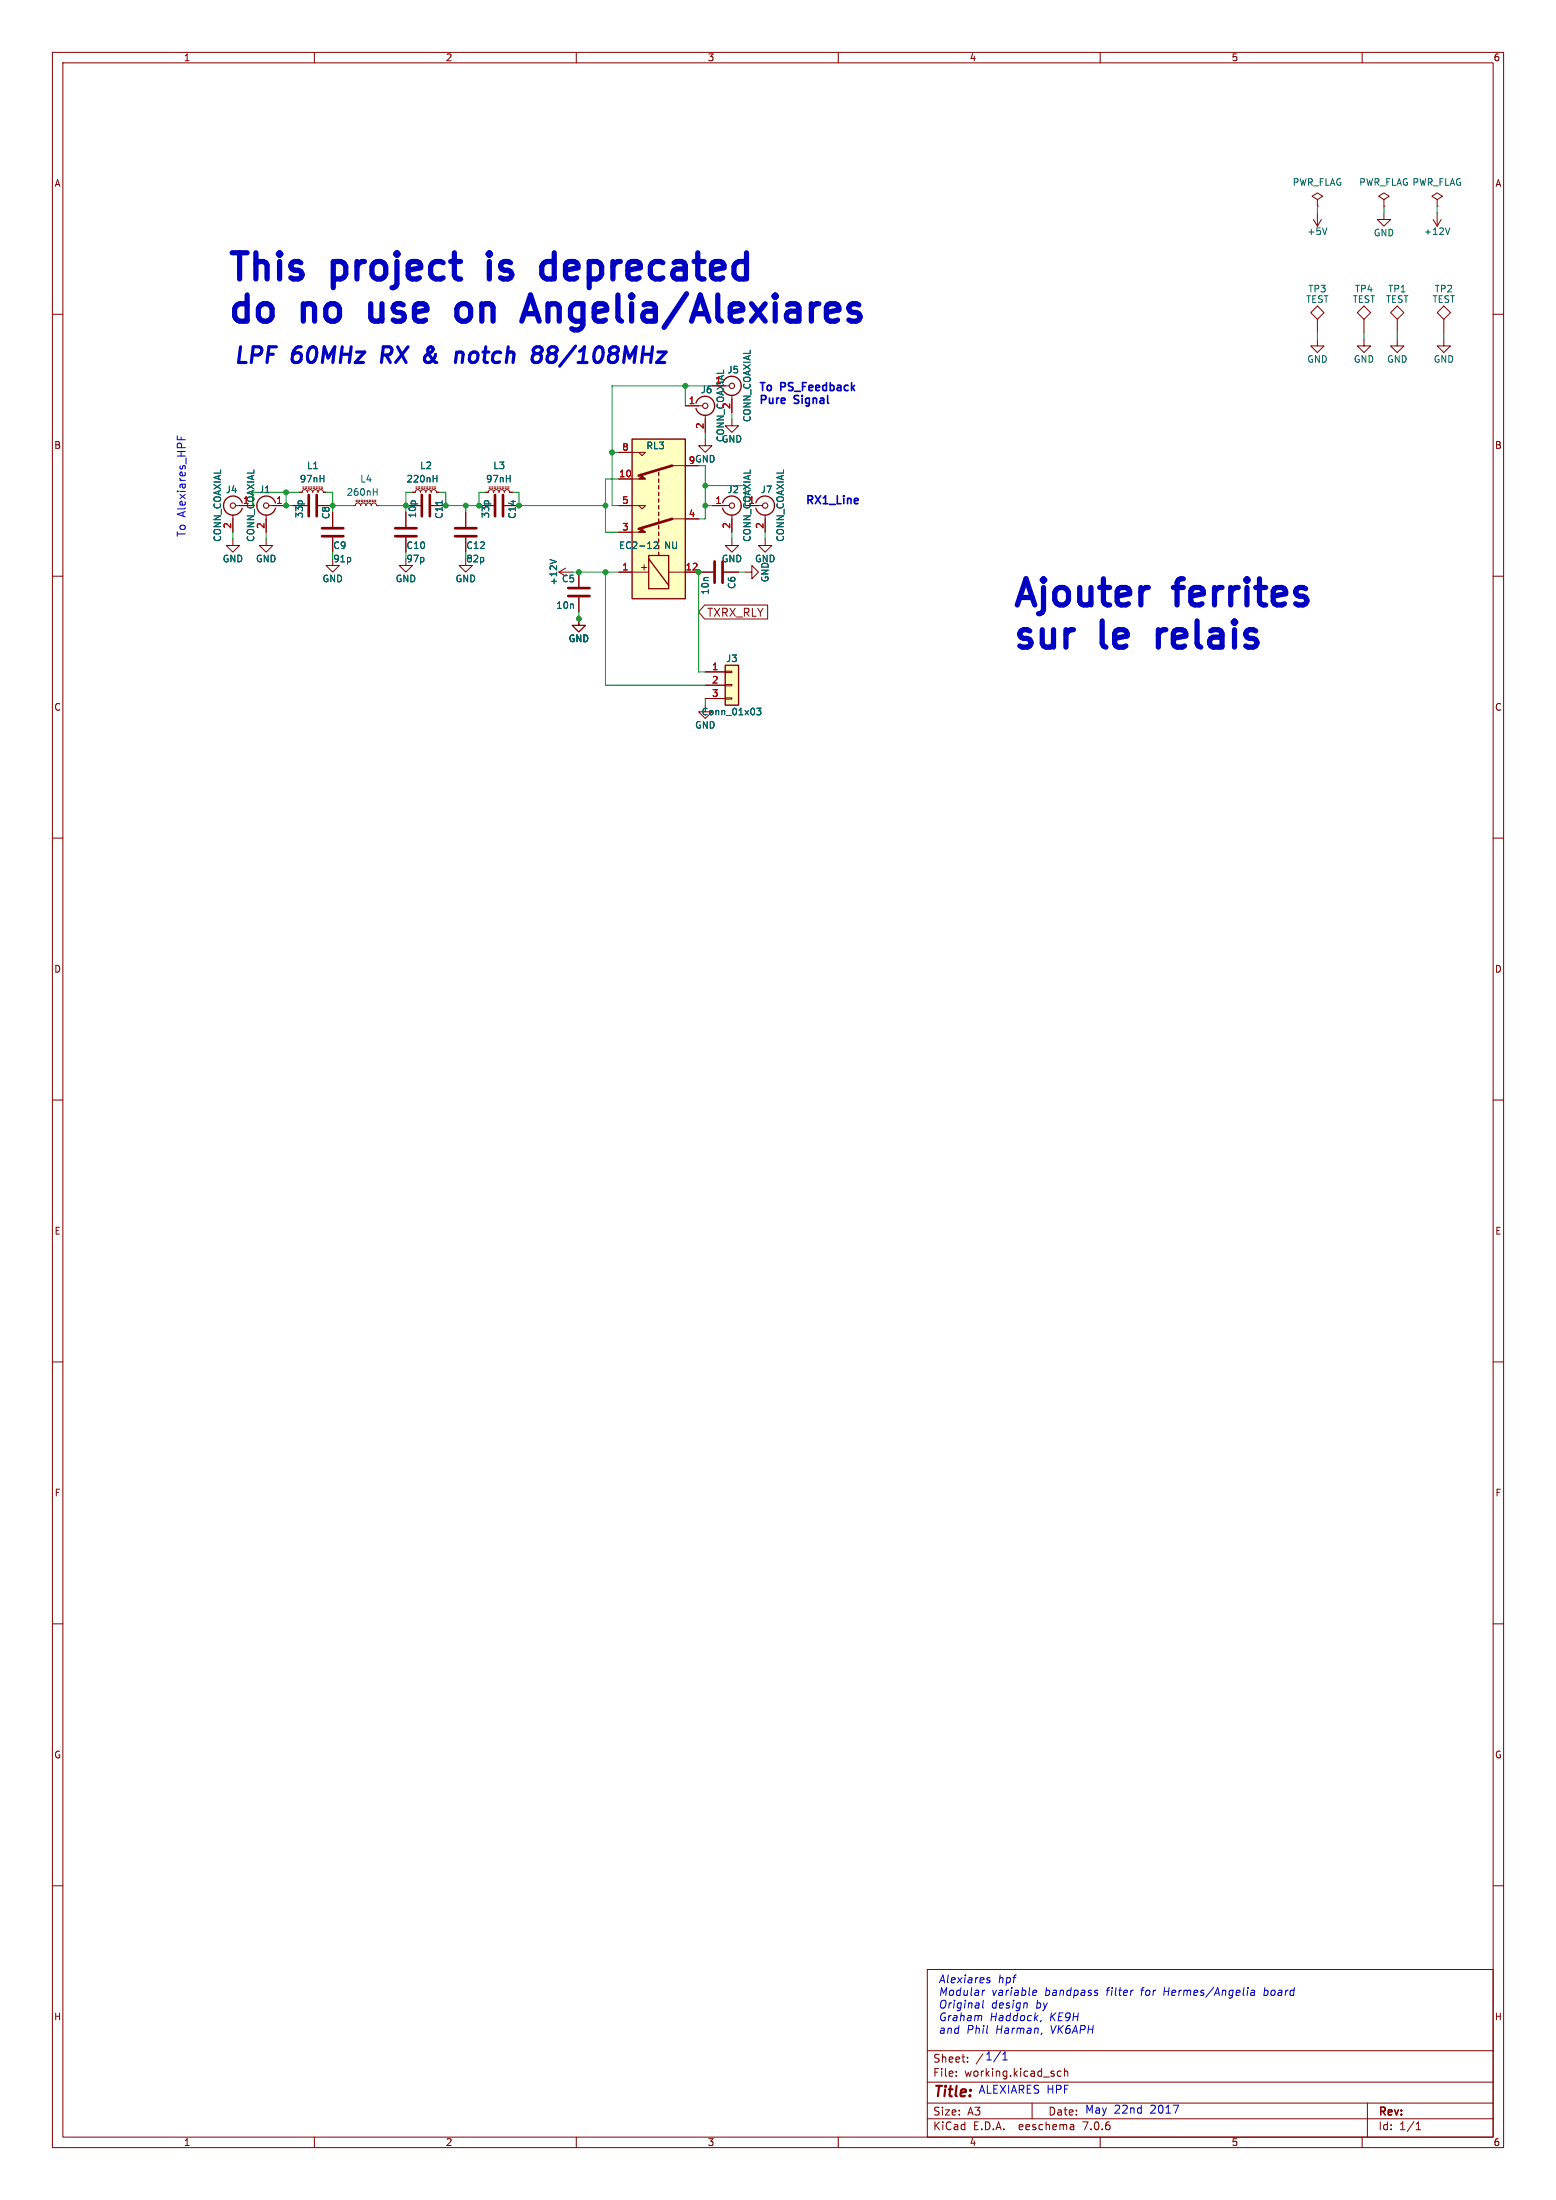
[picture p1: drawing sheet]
<svg xmlns="http://www.w3.org/2000/svg" width="297mm" height="420mm" viewBox="0 0 297 420" stroke-linecap="round" stroke-linejoin="round" font-family="sans-serif">
<g fill="none" stroke="#840000" stroke-width=".19">
<path d="M10 10h277v400h-277zM12 12h273v396h-273zM60 10v2M110 10v2M160 10v2M210 10v2M260 10v2M251.5 38.1l1-.6-1-.7-1.1 .7 1.1 .6v1.3M251.5 39.4h.1M264.2 38.1l1-.6-1-.7-1.1 .7 1.1 .6v1.3M264.2 39.4h.1M274.3 38.1l1-.6-1-.7-1 .7 1 .6v1.3"/>
<path d="M274.3 39.4h.1M10 60h2M250.2 59.7l1.3-1.3 1.2 1.3-1.2 1.3zM250.7 41.9l.8 1.3M251.5 40.6v2.6M252.2 41.9l-.7 1.3M259.1 59.7l1.2-1.3 1.3 1.3-1.3 1.3zM264.2 40.6v1.3h1.2l-1.2 1.3-1.3-1.3h1.3M265.4 59.7l1.3-1.3 1.3 1.3-1.3 1.3zM273.6 41.9l.7 1.3M274.3 59.7l1.3-1.3 1.3 1.3-1.3 1.3zM274.3 40.6v2.6"/>
<path d="M275.1 41.9l-.8 1.3M285 60h2M130.8 77.5h3.3M134.6 79.2v3.4M135.9 73.7h2.5M139.7 75.4v3.3M251.5 64.8v1.2h1.2l-1.2 1.3-1.3-1.3h1.3M251.5 61v2.5M260.3 64.8v1.2h1.3l-1.3 1.3-1.2-1.3h1.2M260.3 61v2.5M266.7 64.8v1.2h1.3l-1.3 1.3-1.3-1.3h1.3M266.7 61v2.5"/>
<path d="M275.6 64.8v1.2h1.3l-1.3 1.3-1.3-1.3h1.3M275.6 61v2.5M44.4 98.3v3.3M45 96.5h3.3M50.8 98.3v3.3M51.3 96.5h3.3M55.9 96.5h2.8M57.1 94h.6l.1-.4 .3-.1 .4 .1 .2 .4 .1-.4 .4-.1 .3 .1 .2 .4 .1-.4 .4-.1 .3 .1 .2 .4 .2-.4 .3-.1 .4 .1 .1 .4h.5M57.8 93.2h.2M57.8 93h.2M58.3 93.2h.2M58.3 93h.2"/>
<path d="M58.8 93.2h.3M58.8 93h.3M59.3 93.2h.3M59.3 93h.3M59.8 93.2h.3M59.8 93h.3M60.3 93.2h.3M60.3 93h.3M60.7 96.5h2.8M60.8 93.2h.3M60.8 93h.3M61.3 93.2h.3"/>
<path d="M61.3 93h.3M63.5 97.8v2.8M67.3 96.5h.5l.2-.3 .3-.2 .4 .1 .1 .4 .2-.3 .3-.2 .4 .1 .1 .4 .2-.3 .3-.2 .4 .1 .2 .4 .1-.3 .3-.2 .4 .1 .2 .4h.5M67.9 95.8h.3M67.9 95.5h.3M68.5 95.8h.2M68.5 95.5h.2M69 95.8h.2M69 95.5h.2M69.5 95.8h.2M69.5 95.5h.2M70 95.8h.2"/>
<path d="M70 95.5h.2M70.5 95.8h.2M70.5 95.5h.2M71 95.8h.2M71 95.5h.2M71.5 95.8h.3M71.5 95.5h.3M77.5 96.5h2.8M77.5 97.8v2.8M78.7 94h.5l.2-.4 .3-.1 .4 .1 .2 .4 .1-.4 .3-.1 .4 .1 .2 .4 .1-.4 .4-.1 .3 .1 .2 .4 .2-.4 .3-.1 .3 .1 .2 .4h.5M79.4 93.2h.2M79.4 93h.2"/>
<path d="M79.9 93.2h.2M79.9 93h.2M80.4 93.2h.2M80.4 93h.2M80.9 93.2h.3M80.9 93h.3M81.4 93.2h.3M81.4 93h.3M81.9 93.2h.3M81.9 93h.3M82.3 96.5h2.8M82.4 93.2h.3"/>
<path d="M82.4 93h.3M82.9 93.2h.3M82.9 93h.3M88.9 97.8v2.8M91.4 96.5h2.8M92.7 94h.5l.2-.4 .3-.1 .4 .1 .1 .4 .2-.4 .3-.1 .4 .1 .1 .4 .2-.4 .3-.1 .4 .1 .2 .4 .1-.4 .3-.1 .4 .1 .2 .4h.5M93.3 93.2h.3M93.3 93h.3M93.9 93.2h.2M93.9 93h.2M94.4 93.2h.2M94.4 93h.2"/>
<path d="M94.9 93.2h.2M94.9 93h.2M95.4 93.2h.2M95.4 93h.2M95.9 93.2h.2M95.9 93h.2M96.3 96.5h2.8M96.4 93.2h.2M96.4 93h.2M96.9 93.2h.3M96.9 93h.3M118.1 96.5h5.1l-.6 .7-.7-.7"/>
<path d="M118.1 86.4h5.1l-.6 .6-.7-.6M118.1 91.4h5.1M128.3 99.1h5M128.3 88.9h5M134.6 83.8v1.3h-1.3l1.3 1.3 1.3-1.3h-1.3M135.9 96.5h3.3M139.7 80v1.3h-1.3l1.3 1.3 1.3-1.3h-1.3M139.7 98.3v3.3M142.2 96.5h3.3M146 98.3v3.3M10 110h2M44.4 102.9v1.2h1.3l-1.3 1.3-1.2-1.3h1.2"/>
<path d="M50.8 102.9v1.2h1.3l-1.3 1.3-1.3-1.3h1.3M63.5 106.7v1.3h1.3l-1.3 1.2-1.3-1.2h1.3M63.5 102.6v2.8M77.5 106.7v1.3h1.2l-1.2 1.2-1.3-1.2h1.3M77.5 102.6v2.8M88.9 106.7v1.3h1.3l-1.3 1.2-1.3-1.2h1.3M88.9 102.6v2.8M106.7 109.2l1.2 .8M106.7 109.2h2.5M107.9 108.5l-1.2 .7M110.5 118.1v1.3h-1.3l1.3 1.3 1.3-1.3h-1.3M110.5 109.2v2.8"/>
<path d="M110.5 114v2.8M118.1 109.2h5.7M118.1 101.6h5.1M122.4 108.3h1M122.9 107.8v1M127.6 109.2h8.5M134.5 115.5h12v2.7h-12l-1.2-1.4zM138.2 109.2h2.8M139.7 102.9v1.2h-1.3l1.3 1.3 1.3-1.3h-1.3M142.2 109.2h1.3v-1.2l1.3 1.2-1.3 1.3v-1.3M146 102.9v1.2h-1.2l1.2 1.3 1.3-1.3h-1.3M285 110h2"/>
<path d="M134.6 134.6v1.3h1.3l-1.3 1.3-1.3-1.3h1.3M134.6 128.3h3.8M134.6 130.8h3.8M134.6 133.4h3.8M138.4 133.2h1.3v.3h-1.3zM138.4 130.7h1.3v.2h-1.3zM138.4 128.1h1.3v.3h-1.3zM10 160h2M285 160h2M10 210h2M285 210h2M10 260h2"/>
<path d="M285 260h2M10 310h2M285 310h2M10 360h2M177 376h108v32h-108zM285 360h2M177 397.5h108M177 391.5h108M182.5 396.2v.2M182.5 395.4v.2M184.7 393.5v.2M184.7 392.7v.2"/>
<path d="M202.5 395.4h-.4l-.3 .3 .2 .6h.5M203.2 395.5l.2-.1h.3l.1 1M203.2 394.9v1.5M60 408v2M110 408v2M160 408v2M177 404.5h108M177 401.5h108M197 401.5v3M204.9 405.6l.1 1M205 406.5l-.2 .1M205 405.9l-.2 .1"/>
<path d="M210 408v2M260 408v2M261 401.5v6.5M270.3 406.6h.9M270.3 405.5l.4-.4v1.5"/>
</g>
<g fill="#ffffc2" stroke="#ffffc2" stroke-width=".19">
<path d="M138.4 127h2.6v7.6h-2.6z"/>
<path d="M120.6 83.8h10.2v30.5h-10.2z"/>
</g>
<g fill="none" stroke="#840000" stroke-width=".25">
<path d="M132.8 77a1.81 1.81 0 0 1 2.8-1 1.81 1.81 0 0 1 0 2.9 1.81 1.81 0 0 1-2.8-.9M137.9 73.2a1.81 1.81 0 0 1 2.8-1 1.81 1.81 0 0 1 0 2.9 1.81 1.81 0 0 1-2.8-.9M46.2 96a1.81 1.81 0 0 0-2.8-1 1.81 1.81 0 0 0 0 3 1.81 1.81 0 0 0 2.8-1M52.6 96a1.81 1.81 0 0 0-2.8-1 1.81 1.81 0 0 0 0 3 1.81 1.81 0 0 0 2.8-1M120.6 83.8h10.2v30.5h-10.2zM125.7 90.2v.6M125.7 91.4v.7M125.7 92.7v.6M125.7 94v.6M125.7 95.3v.6M125.7 96.5v.7M125.7 97.8v.6"/>
<path d="M125.7 99.1v.6M137.9 96a1.81 1.81 0 0 1 2.8-1 1.81 1.81 0 0 1 0 3 1.81 1.81 0 0 1-2.8-1M144.3 96a1.81 1.81 0 0 1 2.8-1 1.81 1.81 0 0 1 0 3 1.81 1.81 0 0 1-2.8-1M123.8 106h3.8v6.4h-3.8zM123.8 106.7l3.8 5.1M125.7 100.3v.7M125.7 101.6v.6M125.7 102.9v.6M125.7 104.1v.7M125.7 105.4v.6M138.4 127h2.6v7.6h-2.6z"/>
</g>
<path d="M253.3 43.5l-.4 1.3M276.7 43.5l-.4 1.3M71.3 93.9h.7M72 93.3v1.3M82.7 91.4h.7M83.4 90.7v1.3M84.4 95.6v.7M105 106.8l1.2 .4M124.8 103.6l.5-.2 .3 .4-.8 .9h.8M144.4 135.2h.8l-.4 .5 .4 .1v.5l-.2 .2-.6-.2" fill="none" stroke="#006464" stroke-width=".19"/>
<g fill="none" stroke="#840000" stroke-width=".51">
<path d="M58.9 94.5v4.1M60.5 94.5v4.1M80.5 94.5v4.1M82 94.5v4.1M94.5 94.5v4.1M96 94.5v4.1M128.3 99.1l-6.4 1.9M128.3 88.9l-6.4 1.9M61.5 102.4h4M61.5 100.8h4M75.4 102.4h4.1M75.4 100.8h4.1"/>
<path d="M86.9 102.4h4M86.9 100.8h4M108.5 113.8h4M108.5 112.3h4M136.4 107.2v4.1M137.9 107.2v4.1"/>
</g>
<g fill="none" stroke="#840000" stroke-width=".2">
<circle cx="134.6" cy="77.5" r=".51"/>
<circle cx="139.7" cy="73.7" r=".51"/>
<circle cx="44.4" cy="96.5" r=".51"/>
<circle cx="50.8" cy="96.5" r=".51"/>
<circle cx="139.7" cy="96.5" r=".51"/>
<circle cx="146" cy="96.5" r=".51"/>
</g>
<g fill="#840000" stroke="#840000" stroke-width=".19">
<path d="M121.9 101.6l.7-.6 .6 .6z"/>
<path d="M121.9 91.4l.7-.6 .6 .6z"/>
</g>
<g fill="none" stroke="#0000c2" stroke-width=".19">
<path d="M33.8 83.2v.7M34.6 83.4v.5M188 379.9l-.5 .3M188.4 378l.5 .1 .1 .1-.1 .3h-.5M189 377.6a.38 .38 0 0 0-.6 .1M209.2 379.9l.3 .1M216.2 379.9h.1M238.2 379.9l-.2 1M238.2 379.4v.2M187.3 384.8v1M187.7 381.9l-.2 1.2 .2 .3M191.4 393.3h.9"/>
<path d="M191.4 392.2l.4-.5v1.6M196 382.4v1M197.3 380l.4-.1 .2 .4-.8 .1M197.7 380.9h-.4M198.7 385.7l-.2 .3M198.9 388.1l-.2 .3M209.1 380.4h.2l.2 .3-.2 .2M238.9 380h.5v.9M239.5 380.3l-.7 .1-.1 .3 .2 .2h.5"/>
</g>
<path d="M70.8 58v2.6l.2 .5M89.6 58.5a1.36 1.36 0 0 0-1.4-.5 1.36 1.36 0 0 0-1 .9v1.5a1.36 1.36 0 0 0 1 .9 1.36 1.36 0 0 0 1.4-.5M93.4 48.3v.4M93.4 49.9v3.4M93.4 48.3l-.2 .2 .2 .2M93.4 48.3l.2 .2-.2 .2M100.1 59.9h2.4M101.3 56.3l1.6 5M103.4 52.3l.2 .5 .8 .5h.9l.5-.3M105.8 50.2l-.5-.3h-.9l-.5 .3-.5 .7M221.1 120.2v3.3M221.3 120.7l-.2 .5" fill="none" stroke="#0000c2" stroke-width="1"/>
<path d="M73.2 66.2l-.4 3M81.7 67.3l.9 1.3M81.9 66.3l.3-.1 .4 .1M82.4 68.9l-.5 .3h-.4M82.5 67.1l-1.1 .7M87.6 67.2l.7 .1 .1 .3-.2 1.6M105.1 67.5a.97 .97 0 0 0-.5 1.6l.3 .1h.6M105.1 67.5h.6M105.9 66.2a.99 .99 0 0 0-1.3 .6 .64 .64 0 0 0 .5 .7" fill="none" stroke="#0000c2" stroke-width=".6"/>
<g fill="none" stroke="#009600" stroke-width=".19">
<path d="M251.5 39.4v1.2M264.2 39.4v1.2M274.3 39.4v1.2M130.8 73.7v3.8M135.9 73.7h-19.1v22.8h1.3M139.7 78.7v1.3M251.5 63.5v1.3M260.3 63.5v1.3M266.7 63.5v1.3M275.6 63.5v1.3M48.3 94h8.8M54.6 94v2.5h1.3"/>
<path d="M62.2 94h1.3v2.5h3.8M72.4 96.5h5.1M78.7 94h-1.2v3.8M83.8 94h1.3v2.5h6.3v-2.5h1.3M88.9 96.5v1.3M97.8 94h1.3v2.5h16.5M116.8 86.4h1.3M118.1 91.4h-2.5v10.2h2.5M134.6 96.5h1.3M134.6 82.6v1.2M134.6 88.9v10.2h-1.3M134.6 92.7h7.6v3.8"/>
<path d="M44.4 101.6v1.3M50.8 101.6v1.3M63.5 105.4v1.3M77.5 105.4v1.3M88.9 105.4v1.3M109.2 109.2h8.9M110.5 116.8v1.3M115.6 109.2v21.6h19M133.3 109.2v19.1h1.3M139.7 101.6v1.3M141 109.2h1.2M146 101.6v1.3"/>
<path d="M134.6 133.4v1.2"/>
</g>
<g fill="#009600" stroke="#009600" stroke-width=".19">
<circle cx="115.6" cy="96.5" r=".46"/>
<circle cx="115.6" cy="109.2" r=".46"/>
<circle cx="99.1" cy="96.5" r=".46"/>
<circle cx="130.8" cy="73.7" r=".46"/>
<circle cx="110.5" cy="109.2" r=".46"/>
<circle cx="133.3" cy="109.2" r=".46"/>
<circle cx="116.8" cy="86.4" r=".46"/>
<circle cx="110.5" cy="118.1" r=".46"/>
<circle cx="85.1" cy="96.5" r=".46"/>
<circle cx="63.5" cy="96.5" r=".46"/>
<circle cx="77.5" cy="96.5" r=".46"/>
<circle cx="134.6" cy="92.7" r=".46"/>
<circle cx="134.6" cy="96.5" r=".46"/>
<circle cx="88.9" cy="96.5" r=".46"/>
<circle cx="91.4" cy="96.5" r=".46"/>
<circle cx="54.6" cy="94" r=".46"/>
<circle cx="54.6" cy="96.5" r=".46"/>
</g>
<g font-size="7" fill="#0000c2">
<text x="43.2" y="53.9">This</text>
<text x="63.8" y="53.9">project</text>
<text x="95.6" y="53.9">is</text>
<text x="107.8" y="53.9">deprecated</text>
<text x="43.2" y="62">do</text>
<text x="58" y="62">no</text>
<text x="72.9" y="62">use</text>
<text x="91.6" y="62">on</text>
<text x="106.5" y="62">Angelia/Alexiares</text>
<text x="193" y="116.2">Ajouter</text>
<text x="224.8" y="116.2">ferrites</text>
<text x="193" y="124.2">sur</text>
<text x="210.5" y="124.2">le</text>
<text x="223.3" y="124.2">relais</text>
</g>
<g font-size="4.2" fill="#0000c2">
<text x="44.4" y="69.6">LPF</text>
<text x="55.9" y="69.6">60MHz</text>
<text x="74.1" y="69.6">RX</text>
<text x="83.4" y="69.6">&amp;</text>
<text x="90.6" y="69.6">notch</text>
<text x="106.5" y="69.6">88/108MHz</text>
</g>
<text font-size="2.8" fill="#840000" x="178" y="400.9">Title:</text>
<g font-size="2.1" fill="#0000c2">
<text x="144.8" y="74.8">To</text>
<text x="144.8" y="77.2">Pure</text>
<text x="149.1" y="74.8">PS_Feedback</text>
<text x="151.7" y="77.2">Signal</text>
<text x="153.7" y="96.4">RX1_Line</text>
<text x="35.6" y="102.6" transform="rotate(-90 35.6 102.6)">To Alexiares_HPF</text>
<text x="179.1" y="378.7">Alexiares</text>
<text x="179.1" y="381.1">Modular</text>
<text x="179.1" y="383.5">Original</text>
<text x="189.1" y="383.5">design</text>
<text x="189.2" y="381.1">variable</text>
<text x="190.4" y="378.7">hpf</text>
<text x="197.7" y="383.5">by</text>
<text x="199.4" y="381.1">bandpass</text>
<text x="211.3" y="381.1">filter</text>
<text x="218" y="381.1">for</text>
<text x="222.5" y="381.1">Hermes/Angelia</text>
<text x="241.7" y="381.1">board</text>
<text x="179.1" y="386">Graham</text>
<text x="179.1" y="388.4">and</text>
<text x="184.4" y="388.4">Phil</text>
<text x="188.9" y="386">Haddock,</text>
<text x="190.1" y="388.4">Harman,</text>
<text x="200.4" y="386">KE9H</text>
<text x="200.7" y="388.4">VK6APH</text>
<text x="186.2" y="394">/ 1/1</text>
<text x="186.7" y="399.8">ALEXIARES HPF</text>
<text x="207" y="403.6">May</text>
<text x="212.6" y="403.6">22nd</text>
<text x="219.6" y="403.6">2017</text>
</g>
<g font-size="2.1" fill="#840000">
<text x="134.9" y="117.9">TXRX_RLY</text>
<text x="178" y="394">Sheet:</text>
<text x="178" y="396.7">File:</text>
<text x="184.1" y="396.7">working.kicad_sch</text>
<text x="178" y="406.9">KiCad</text>
<text x="178" y="404.1">Size:</text>
<text x="184.7" y="404.1">A3</text>
<text x="185.7" y="406.9">E.D.A.</text>
<text x="194.6" y="406.9">eeschema</text>
<text x="200" y="404.1">Date:</text>
<text x="207" y="406.9">7.0.6</text>
<text x="263" y="404.3">Rev:</text>
<text x="263" y="406.9">Id:</text>
<text x="267.1" y="406.9">1/1</text>
</g>
<g font-size="1.8" fill="#840000">
<text x="35" y="11.9">1</text>
<text x="85" y="11.9">2</text>
<text x="135" y="11.9">3</text>
<text x="185" y="11.9">4</text>
<text x="235" y="11.9">5</text>
<text x="285" y="11.9">6</text>
<text x="10.3" y="35.9">A</text>
<text x="285.3" y="35.9">A</text>
<text x="10.3" y="85.9">B</text>
<text x="285.3" y="85.9">B</text>
<text x="10.3" y="135.9">C</text>
<text x="285.3" y="135.9">C</text>
<text x="10.3" y="185.9">D</text>
<text x="285.3" y="185.9">D</text>
<text x="10.3" y="235.9">E</text>
<text x="285.3" y="235.9">E</text>
<text x="10.3" y="285.9">F</text>
<text x="285.3" y="285.9">F</text>
<text x="10.3" y="335.9">G</text>
<text x="285.3" y="335.9">G</text>
<text x="10.2" y="385.9">H</text>
<text x="285.2" y="385.9">H</text>
<text x="35" y="409.9">1</text>
<text x="85" y="409.9">2</text>
<text x="135" y="409.9">3</text>
<text x="185" y="409.9">4</text>
<text x="235" y="409.9">5</text>
<text x="285" y="409.9">6</text>
</g>
<g font-size="1.8" fill="#006464">
<text x="246.6" y="35.7">PWR_FLAG</text>
<text x="259.3" y="35.7">PWR_FLAG PWR_FLAG</text>
<text x="249.4" y="45.1">+5V</text>
<text x="262.1" y="45.3">GND</text>
<text x="271.7" y="45.1">+12V</text>
<text x="249.2" y="58">TEST</text>
<text x="249.6" y="56">TP3</text>
<text x="258.1" y="58">TEST</text>
<text x="258.5" y="56">TP4</text>
<text x="264.5" y="58">TEST</text>
<text x="264.9" y="56">TP1</text>
<text x="273.3" y="58">TEST</text>
<text x="273.8" y="56">TP2</text>
<text x="138.8" y="71.5">J5</text>
<text x="249.4" y="69.4">GND</text>
<text x="258.3" y="69.4">GND</text>
<text x="264.7" y="69.4">GND</text>
<text x="273.6" y="69.4">GND</text>
<text x="133.7" y="75.3">J6</text>
<text x="143.5" y="80.7" transform="rotate(-90 143.5 80.7)">CONN_COAXIAL</text>
<text x="58.5" y="89.8">L1</text>
<text x="80.1" y="89.8">L2</text>
<text x="94.1" y="89.8">L3</text>
<text x="123.3" y="86">RL3</text>
<text x="131.4" y="88.6">9GND</text>
<text x="137.7" y="84.7">GND</text>
<text x="138.4" y="84.5" transform="rotate(-90 138.4 84.5)">CONN_COAXIAL</text>
<text x="43" y="94.3">J4</text>
<text x="49.4" y="94.3">J1</text>
<text x="57.1" y="92.3">97nH</text>
<text x="66.1" y="94.8">260nH</text>
<text x="68.7" y="92.3">L4</text>
<text x="77.5" y="92.3">220nH</text>
<text x="92.7" y="92.3">97nH</text>
<text x="138.8" y="94.3">J2</text>
<text x="145.1" y="94.3">J7</text>
<text x="58" y="99" transform="rotate(-90 58 99)">33p</text>
<text x="63.1" y="99.2" transform="rotate(-90 63.1 99.2)">C8</text>
<text x="79.6" y="99" transform="rotate(-90 79.6 99)">10p</text>
<text x="84.7" y="99.2" transform="rotate(-90 84.7 99.2)">C11</text>
<text x="93.6" y="99" transform="rotate(-90 93.6 99)">33p</text>
<text x="98.7" y="99.2" transform="rotate(-90 98.7 99.2)">C14</text>
<text x="42.4" y="103.5" transform="rotate(-90 42.4 103.5)">CONN_COAXIAL</text>
<text x="42.4" y="107.5">GND</text>
<text x="48.7" y="103.5" transform="rotate(-90 48.7 103.5)">CONN_COAXIAL</text>
<text x="48.8" y="107.5">GND</text>
<text x="63.5" y="105">C9</text>
<text x="63.5" y="107.5">91p</text>
<text x="77.5" y="105">C10</text>
<text x="77.5" y="107.5">97p</text>
<text x="88.9" y="105">C12</text>
<text x="88.9" y="107.5">82p</text>
<text x="118.1" y="105">EC2-12</text>
<text x="126.9" y="105">NU</text>
<text x="137.7" y="107.5">GND</text>
<text x="143.5" y="103.5" transform="rotate(-90 143.5 103.5)">CONN_COAXIAL</text>
<text x="144" y="107.5">GND</text>
<text x="149.8" y="103.5" transform="rotate(-90 149.8 103.5)">CONN_COAXIAL</text>
<text x="61.5" y="111.4">GND</text>
<text x="75.4" y="111.4">GND</text>
<text x="86.9" y="111.4">GND</text>
<text x="106.5" y="111.9" transform="rotate(-90 106.5 111.9)">+12V</text>
<text x="107.2" y="111.4">C5</text>
<text x="135.5" y="113.6" transform="rotate(-90 135.5 113.6)">10n</text>
<text x="140.6" y="112.5" transform="rotate(-90 140.6 112.5)">C6</text>
<text x="146.9" y="111.3" transform="rotate(-90 146.9 111.3)">GND</text>
<text x="106.1" y="116.4">10n</text>
<text x="108.5" y="122.8">GND</text>
<text x="138.5" y="126.6">J3</text>
<text x="133.8" y="136.8">Conn_01x03</text>
<text x="132.6" y="139.3">GND</text>
</g>
<g font-size="1.8" fill="#a90000">
<text x="131.4" y="77.2">1</text>
<text x="136.5" y="73.4">1</text>
<text x="134.4" y="82" transform="rotate(-90 134.4 82)">2</text>
<text x="139.4" y="78.2" transform="rotate(-90 139.4 78.2)">2</text>
<text x="118.7" y="86.1">8</text>
<text x="118.1" y="91.2">10</text>
<text x="44.2" y="101" transform="rotate(-90 44.2 101)">2</text>
<text x="46.3" y="96.3">1</text>
<text x="50.5" y="101" transform="rotate(-90 50.5 101)">2</text>
<text x="52.6" y="96.3">1</text>
<text x="118.7" y="101.3">3</text>
<text x="118.7" y="96.3">5</text>
<text x="131.4" y="98.8">4</text>
<text x="136.5" y="96.3">1</text>
<text x="139.4" y="101" transform="rotate(-90 139.4 101)">2</text>
<text x="142.8" y="96.3">1</text>
<text x="145.8" y="101" transform="rotate(-90 145.8 101)">2</text>
<text x="118.7" y="109">1</text>
<text x="130.8" y="109">12</text>
<text x="135.8" y="128">1</text>
<text x="135.8" y="130.6">2</text>
<text x="135.8" y="133.1">3</text>
</g>
</svg>
